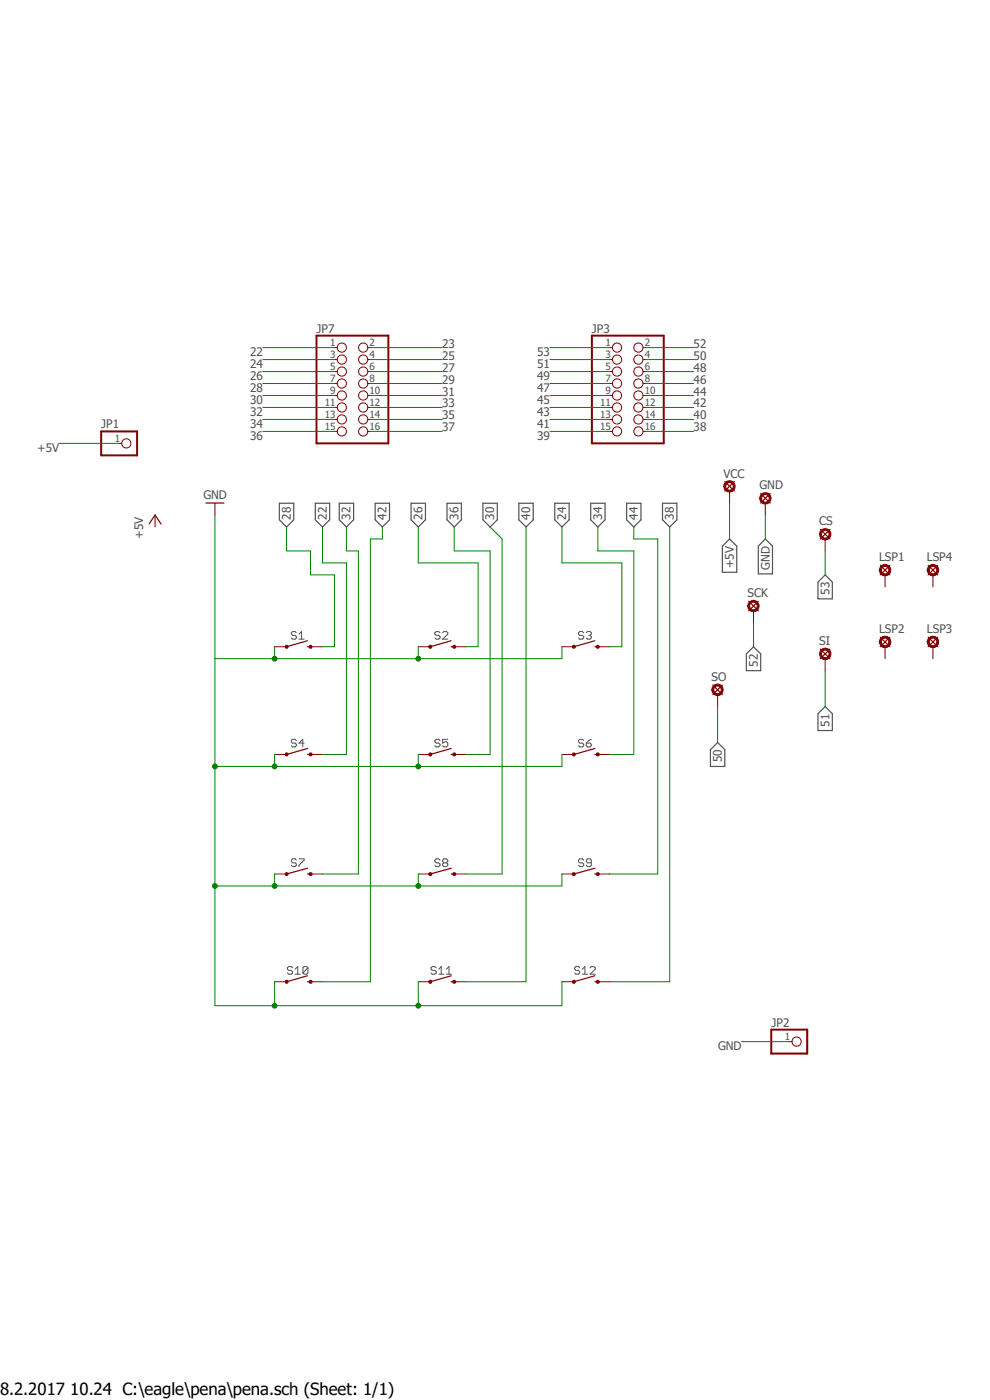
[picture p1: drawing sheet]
<svg xmlns="http://www.w3.org/2000/svg" width="210mm" height="297mm" viewBox="0 0 210 297" stroke-linecap="round" stroke-linejoin="round" font-family="sans-serif">
<path d="M7.2 68.2l195.6 155.6M202.8 68.2l-195.6 155.6" fill="none" stroke="#fff" stroke-width=".21"/>
<g fill="none" stroke="#505050" stroke-width=".21">
<path d="M62.9 134.2l-.3-.2h-.5l-.3 .2v.3l.3 .3h.5l.3 .2v.3l-.3 .3h-.5l-.3-.3M63.4 135.6h1.1M63.4 134.5l.6-.5v1.6M93.3 134.2l-.3-.2h-.5l-.3 .2v.3l.3 .3h.5l.3 .2v.3l-.3 .3h-.5l-.3-.3M93.9 134.2l.2-.2h.6l.3 .2v.3l-1.1 1.1h1.1M123.8 134.2l-.3-.2h-.5l-.3 .2v.3l.3 .3h.5l.3 .2v.3l-.3 .3h-.5l-.3-.3M124.4 134.2l.2-.2h.6l.2 .2v.3l-.2 .3M124.9 134.8h.3M125.2 134.8l.2 .2v.3l-.2 .3h-.6l-.2-.3M62.9 157.1l-.3-.3h-.5l-.3 .3v.3l.3 .2h.5l.3 .3v.3l-.3 .3h-.5l-.3-.3M64.5 157.6h-1.1l.8-.8v1.7M93.3 157.1l-.3-.3h-.5l-.3 .3v.3l.3 .2h.5l.3 .3v.3l-.3 .3h-.5l-.3-.3"/>
<path d="M95 156.8h-1.1v.8l.5-.2h.3l.3 .2v.6l-.3 .3h-.6l-.2-.3M123.8 157.1l-.3-.3h-.5l-.3 .3v.3l.3 .2h.5l.3 .3v.3l-.3 .3h-.5l-.3-.3M124.4 157.6h.8l.2 .3v.3l-.2 .3h-.6l-.2-.3zM125.4 156.8l-.5 .3-.5 .5M62.9 182.5l-.3-.3h-.5l-.3 .3v.3l.3 .2h.5l.3 .3v.3l-.3 .3h-.5l-.3-.3M63.4 182.2h1.1v.3l-1.1 1.1v.3M93.3 182.5l-.3-.3h-.5l-.3 .3v.3l.3 .2h.5l.3 .3v.3l-.3 .3h-.5l-.3-.3M94.1 183l-.2-.2v-.3l.2-.3h.6l.3 .3v.3l-.3 .2M94.1 183l-.2 .3v.3l.2 .3h.6l.3-.3v-.3l-.3-.3M94.1 183h.6M123.8 182.5l-.3-.3h-.5l-.3 .3v.3l.3 .2h.5l.3 .3v.3l-.3 .3h-.5l-.3-.3M125.4 183h-.8l-.2-.2v-.3l.2-.3h.6l.2 .3v1.1l-.2 .3h-.6l-.2-.3"/>
<path d="M62.1 205.3l-.3-.2h-.5l-.3 .2v.3l.3 .3h.5l.3 .3v.2l-.3 .3h-.5l-.3-.3M62.6 206.7h1.1M62.6 205.6l.6-.5v1.6M65.3 205.3l-.2-.2h-.6l-.2 .2v1.1M65.3 205.3v1.1l-.2 .3h-.6l-.2-.3M65.3 205.3l-1 1.1M92.5 205.3l-.3-.2h-.5l-.3 .2v.3l.3 .3h.5l.3 .3v.2l-.3 .3h-.5l-.3-.3M93.1 206.7h1M93.1 205.6l.5-.5v1.6M94.7 206.7h1.1M94.7 205.6l.5-.5v1.6M123 205.3l-.3-.2h-.5l-.3 .2v.3l.3 .3h.5l.3 .3v.2l-.3 .3h-.5l-.3-.3"/>
<path d="M123.5 206.7h1.1M123.5 205.6l.6-.5v1.6M125.2 205.3l.2-.2h.6l.3 .2v.3l-1.1 1.1h1.1"/>
</g>
<g fill="none" stroke="#505050" stroke-width=".25">
<path d="M59.3 106.8h3v3.5l-1.5 1.5-1.5-1.5zM66.9 106.8h3v3.5l-1.5 1.5-1.5-1.5zM72 106.8h3v3.5l-1.5 1.5-1.5-1.5zM79.6 106.8h3v3.5l-1.5 1.5-1.5-1.5zM87.2 106.8h3.1v3.5l-1.6 1.5-1.5-1.5zM94.8 106.8h3.1v3.5l-1.5 1.5-1.6-1.5zM102.4 106.8h3.1v3.5l-1.5 1.5-1.6-1.5zM110.1 106.8h3v3.5l-1.5 1.5-1.5-1.5zM117.7 106.8h3v3.5l-1.5 1.5-1.5-1.5zM125.3 106.8h3.1v3.5l-1.6 1.5-1.5-1.5zM132.9 106.8h3.1v3.5l-1.5 1.5-1.6-1.5zM140.5 106.8h3.1v3.5l-1.5 1.5-1.6-1.5z"/>
<path d="M154.8 114.3l1.5 1.6v5.5h-3.1v-5.5zM162.3 114.3l1.6 1.6v5.9h-3v-5.9zM159.9 137.2l1.5 1.5v3.6h-3.1v-3.6zM175 122l1.6 1.5v3.5h-3.1v-3.5zM152.2 157.5l1.6 1.5v3.6h-3.1v-3.6zM175 149.9l1.6 1.5v3.6h-3.1v-3.6z"/>
</g>
<path d="M65.2 137.2h.7M65.2 135.9l-4.4 1.3" fill="none" stroke="#800000" stroke-width=".25"/>
<path d="M60.6 137l.2-.1 .2 .1v.5h-.4z" fill-rule="evenodd" fill="#800000"/>
<path d="M60.6 137l.2-.1 .2 .1v.5h-.4z" fill="none" stroke="#800000" stroke-width=".21"/>
<path d="M65.7 137l.2-.1 .2 .1v.5h-.4z" fill-rule="evenodd" fill="#800000"/>
<path d="M58.3 137.2h2.5M65.7 137l.2-.1 .2 .1v.5h-.4zM65.9 137.2h2.5" fill="none" stroke="#800000" stroke-width=".21"/>
<path d="M95.7 137.2h.7M95.7 135.9l-4.4 1.3" fill="none" stroke="#800000" stroke-width=".25"/>
<path d="M91.1 137l.2-.1 .2 .1v.5h-.4l-.2-.3z" fill-rule="evenodd" fill="#800000"/>
<path d="M91.1 137l.2-.1 .2 .1v.5h-.4l-.2-.3z" fill="none" stroke="#800000" stroke-width=".21"/>
<path d="M96.1 137l.3-.1 .2 .1v.5h-.5l-.1-.3z" fill-rule="evenodd" fill="#800000"/>
<path d="M88.7 137.2h2.6M96.1 137l.3-.1 .2 .1v.5h-.5l-.1-.3zM96.4 137.2h2.5" fill="none" stroke="#800000" stroke-width=".21"/>
<path d="M126.2 137.2h.6M126.2 135.9l-4.4 1.3" fill="none" stroke="#800000" stroke-width=".25"/>
<path d="M121.5 137l.3-.1 .2 .1 .1 .2-.1 .3h-.5z" fill-rule="evenodd" fill="#800000"/>
<path d="M121.5 137l.3-.1 .2 .1 .1 .2-.1 .3h-.5z" fill="none" stroke="#800000" stroke-width=".21"/>
<path d="M126.6 137l.2-.1 .2 .1 .2 .2-.2 .3h-.4z" fill-rule="evenodd" fill="#800000"/>
<path d="M119.2 137.2h2.6M126.6 137l.2-.1 .2 .1 .2 .2-.2 .3h-.4zM126.8 137.2h2.6" fill="none" stroke="#800000" stroke-width=".21"/>
<path d="M65.2 158.8l-4.4 1.3M65.2 160.1h.7" fill="none" stroke="#800000" stroke-width=".25"/>
<path d="M60.6 159.8h.4v.5l-.2 .1-.2-.1z" fill-rule="evenodd" fill="#800000"/>
<path d="M60.6 159.8h.4v.5l-.2 .1-.2-.1z" fill="none" stroke="#800000" stroke-width=".21"/>
<path d="M65.7 159.8h.4v.5l-.2 .1-.2-.1z" fill-rule="evenodd" fill="#800000"/>
<path d="M65.7 159.8h.4v.5l-.2 .1-.2-.1zM58.3 160.1h2.5M65.9 160.1h2.5" fill="none" stroke="#800000" stroke-width=".21"/>
<path d="M95.7 158.8l-4.4 1.3M95.7 160.1h.7" fill="none" stroke="#800000" stroke-width=".25"/>
<path d="M91.1 159.8h.4v.5l-.2 .1-.2-.1-.2-.2z" fill-rule="evenodd" fill="#800000"/>
<path d="M91.1 159.8h.4v.5l-.2 .1-.2-.1-.2-.2z" fill="none" stroke="#800000" stroke-width=".21"/>
<path d="M96.1 159.8h.5v.5l-.2 .1-.3-.1-.1-.2z" fill-rule="evenodd" fill="#800000"/>
<path d="M96.1 159.8h.5v.5l-.2 .1-.3-.1-.1-.2zM88.7 160.1h2.6M96.4 160.1h2.5" fill="none" stroke="#800000" stroke-width=".21"/>
<path d="M126.2 158.8l-4.4 1.3M126.2 160.1h.6" fill="none" stroke="#800000" stroke-width=".25"/>
<path d="M121.5 159.8h.5l.1 .3-.1 .2-.2 .1-.3-.1z" fill-rule="evenodd" fill="#800000"/>
<path d="M121.5 159.8h.5l.1 .3-.1 .2-.2 .1-.3-.1z" fill="none" stroke="#800000" stroke-width=".21"/>
<path d="M126.6 159.8h.4l.2 .3-.2 .2-.2 .1-.2-.1z" fill-rule="evenodd" fill="#800000"/>
<path d="M126.6 159.8h.4l.2 .3-.2 .2-.2 .1-.2-.1zM119.2 160.1h2.6M126.8 160.1h2.6" fill="none" stroke="#800000" stroke-width=".21"/>
<path d="M65.2 185.4h.7M65.2 184.2l-4.4 1.2" fill="none" stroke="#800000" stroke-width=".25"/>
<path d="M60.6 185.2h.4v.5h-.4z" fill-rule="evenodd" fill="#800000"/>
<path d="M60.6 185.2h.4v.5h-.4z" fill="none" stroke="#800000" stroke-width=".21"/>
<path d="M65.7 185.2h.4v.5h-.4z" fill-rule="evenodd" fill="#800000"/>
<path d="M58.3 185.4h2.5M65.7 185.2h.4v.5h-.4zM65.9 185.4h2.5" fill="none" stroke="#800000" stroke-width=".21"/>
<path d="M95.7 185.4h.7M95.7 184.2l-4.4 1.2" fill="none" stroke="#800000" stroke-width=".25"/>
<path d="M91.1 185.2h.4v.5h-.4l-.2-.3z" fill-rule="evenodd" fill="#800000"/>
<path d="M91.1 185.2h.4v.5h-.4l-.2-.3z" fill="none" stroke="#800000" stroke-width=".21"/>
<path d="M96.1 185.2h.5v.5h-.5l-.1-.3z" fill-rule="evenodd" fill="#800000"/>
<path d="M88.7 185.4h2.6M96.1 185.2h.5v.5h-.5l-.1-.3zM96.4 185.4h2.5" fill="none" stroke="#800000" stroke-width=".21"/>
<path d="M126.2 185.4h.6M126.2 184.2l-4.4 1.2" fill="none" stroke="#800000" stroke-width=".25"/>
<path d="M121.5 185.2h.5l.1 .2-.1 .3h-.5z" fill-rule="evenodd" fill="#800000"/>
<path d="M121.5 185.2h.5l.1 .2-.1 .3h-.5z" fill="none" stroke="#800000" stroke-width=".21"/>
<path d="M126.6 185.2h.4l.2 .2-.2 .3h-.4z" fill-rule="evenodd" fill="#800000"/>
<path d="M119.2 185.4h2.6M126.6 185.2h.4l.2 .2-.2 .3h-.4zM126.8 185.4h2.6" fill="none" stroke="#800000" stroke-width=".21"/>
<path d="M65.2 208.3h.7M65.2 207l-4.4 1.3" fill="none" stroke="#800000" stroke-width=".25"/>
<path d="M60.6 208.1l.2-.2 .2 .2v.4h-.4z" fill-rule="evenodd" fill="#800000"/>
<path d="M60.6 208.1l.2-.2 .2 .2v.4h-.4z" fill="none" stroke="#800000" stroke-width=".21"/>
<path d="M65.7 208.1l.2-.2 .2 .2v.4h-.4z" fill-rule="evenodd" fill="#800000"/>
<path d="M58.3 208.3h2.5M65.7 208.1l.2-.2 .2 .2v.4h-.4zM65.9 208.3h2.5" fill="none" stroke="#800000" stroke-width=".21"/>
<path d="M95.7 208.3h.7M95.7 207l-4.4 1.3" fill="none" stroke="#800000" stroke-width=".25"/>
<path d="M91.1 208.1l.2-.2 .2 .2v.4h-.4l-.2-.2z" fill-rule="evenodd" fill="#800000"/>
<path d="M91.1 208.1l.2-.2 .2 .2v.4h-.4l-.2-.2z" fill="none" stroke="#800000" stroke-width=".21"/>
<path d="M96.1 208.1l.3-.2 .2 .2v.4h-.5l-.1-.2z" fill-rule="evenodd" fill="#800000"/>
<path d="M88.7 208.3h2.6M96.1 208.1l.3-.2 .2 .2v.4h-.5l-.1-.2zM96.4 208.3h2.5" fill="none" stroke="#800000" stroke-width=".21"/>
<path d="M126.2 208.3h.6M126.2 207l-4.4 1.3" fill="none" stroke="#800000" stroke-width=".25"/>
<path d="M121.5 208.1l.3-.2 .2 .2 .1 .2-.1 .2h-.5z" fill-rule="evenodd" fill="#800000"/>
<path d="M121.5 208.1l.3-.2 .2 .2 .1 .2-.1 .2h-.5z" fill="none" stroke="#800000" stroke-width=".21"/>
<path d="M126.6 208.1l.2-.2 .2 .2 .2 .2-.2 .2h-.4z" fill-rule="evenodd" fill="#800000"/>
<g fill="none" stroke="#800000" stroke-width=".21">
<path d="M71 73.7h.5M71 76.3h.5M71 78.8h.5M78 73.7h.6M78 76.3h.6M78 78.8h.6M129.4 73.7h.5M129.4 76.3h.5M129.4 78.8h.5M136.4 73.7h.6M136.4 76.3h.6M136.4 78.8h.6"/>
<path d="M25.3 94.1h.5M71 81.4h.5M71 83.9h.5M71 86.4h.5M71 89h.5M71 91.5h.5M78 81.4h.6M78 83.9h.6M78 86.4h.6M78 89h.6M78 91.5h.6M129.4 81.4h.5"/>
<path d="M129.4 83.9h.5M129.4 86.4h.5M129.4 89h.5M129.4 91.5h.5M136.4 81.4h.6M136.4 83.9h.6M136.4 86.4h.6M136.4 89h.6M136.4 91.5h.6M32.9 109.3v2.5M45.6 106.7v2.6M119.2 208.3h2.6"/>
<path d="M126.6 208.1l.2-.2 .2 .2 .2 .2-.2 .2h-.4zM126.8 208.3h2.6M167.4 221h.6"/>
<circle cx="72.5" cy="76.3" r=".98"/>
<circle cx="72.5" cy="78.8" r=".98"/>
<circle cx="72.5" cy="73.7" r=".98"/>
<circle cx="77" cy="76.3" r=".98"/>
<circle cx="77" cy="73.7" r=".98"/>
<circle cx="77" cy="78.8" r=".98"/>
<circle cx="130.9" cy="76.3" r=".98"/>
<circle cx="130.9" cy="78.8" r=".98"/>
<circle cx="130.9" cy="73.7" r=".98"/>
<circle cx="135.4" cy="76.3" r=".98"/>
<circle cx="135.4" cy="78.8" r=".98"/>
<circle cx="135.4" cy="73.7" r=".98"/>
<circle cx="26.8" cy="94.1" r=".98"/>
<circle cx="72.5" cy="91.5" r=".98"/>
<circle cx="72.5" cy="89" r=".98"/>
<circle cx="72.5" cy="81.4" r=".98"/>
<circle cx="72.5" cy="83.9" r=".98"/>
<circle cx="72.5" cy="86.4" r=".98"/>
<circle cx="77" cy="81.4" r=".98"/>
<circle cx="77" cy="83.9" r=".98"/>
<circle cx="77" cy="86.4" r=".98"/>
<circle cx="77" cy="89" r=".98"/>
<circle cx="77" cy="91.5" r=".98"/>
<circle cx="130.9" cy="86.4" r=".98"/>
<circle cx="130.9" cy="83.9" r=".98"/>
<circle cx="130.9" cy="89" r=".98"/>
<circle cx="130.9" cy="91.5" r=".98"/>
<circle cx="130.9" cy="81.4" r=".98"/>
<circle cx="135.4" cy="89" r=".98"/>
<circle cx="135.4" cy="83.9" r=".98"/>
<circle cx="135.4" cy="91.5" r=".98"/>
<circle cx="135.4" cy="81.4" r=".98"/>
<circle cx="135.4" cy="86.4" r=".98"/>
<circle cx="169" cy="221" r=".98"/>
</g>
<path d="M31.6 111.2l1.3-1.9 1.3 1.9M43.7 106.7h3.8M153.8 102.2l2 2M155.8 102.2l-2 2" fill="none" stroke="#800000" stroke-width=".25"/>
<path d="M67.1 71.2h15.3v22.9h-15.3zM125.6 71.2h15.2v22.9h-15.2zM21.5 91.5h7.6v5.1h-7.6zM163.6 218.4h7.6v5.1h-7.6z" fill="none" stroke="#800000" stroke-width=".42"/>
<path d="M153.9 102.3a1.21 1.21 0 0 1 1.9 .2 1.21 1.21 0 0 1-.7 1.8 1.21 1.21 0 0 1-1.6-1.1h.4a.81 .81 0 0 1 1.1-.8 .81 .81 0 0 1 .3 1.3 .81 .81 0 0 1-1.3-.2l-.1-.3h-.4z" fill-rule="evenodd" fill="#800000"/>
<path d="M153.9 102.3a1.21 1.21 0 0 1 1.9 .2 1.21 1.21 0 0 1-.7 1.8 1.21 1.21 0 0 1-1.6-1.1h.4a.81 .81 0 0 1 1.1-.8 .81 .81 0 0 1 .3 1.3 .81 .81 0 0 1-1.3-.2l-.1-.3h-.4zM154.8 104.2v2.5" fill="none" stroke="#800000" stroke-width=".21"/>
<path d="M174 112.3l2.1 2M176.1 112.3l-2.1 2" fill="none" stroke="#800000" stroke-width=".25"/>
<path d="M174.2 112.5a1.21 1.21 0 0 1 1.9 .2 1.21 1.21 0 0 1-.7 1.8 1.21 1.21 0 0 1-1.5-1.2h.3a.81 .81 0 0 1 1.1-.8 .81 .81 0 0 1 .4 1.3 .81 .81 0 0 1-1.4-.1l-.1-.4h-.3z" fill-rule="evenodd" fill="#800000"/>
<path d="M174.2 112.5a1.21 1.21 0 0 1 1.9 .2 1.21 1.21 0 0 1-.7 1.8 1.21 1.21 0 0 1-1.5-1.2h.3a.81 .81 0 0 1 1.1-.8 .81 .81 0 0 1 .4 1.3 .81 .81 0 0 1-1.4-.1l-.1-.4h-.3zM175 114.3v2.6" fill="none" stroke="#800000" stroke-width=".21"/>
<path d="M161.4 104.7l2 2M163.4 104.7l-2 2" fill="none" stroke="#800000" stroke-width=".25"/>
<path d="M161.5 104.9a1.21 1.21 0 0 1 1.9 .2 1.21 1.21 0 0 1-.7 1.8 1.21 1.21 0 0 1-1.5-1.2h.3a.81 .81 0 0 1 1.1-.8 .81 .81 0 0 1 .4 1.3 .81 .81 0 0 1-1.4-.2l-.1-.3h-.3z" fill-rule="evenodd" fill="#800000"/>
<path d="M161.5 104.9a1.21 1.21 0 0 1 1.9 .2 1.21 1.21 0 0 1-.7 1.8 1.21 1.21 0 0 1-1.5-1.2h.3a.81 .81 0 0 1 1.1-.8 .81 .81 0 0 1 .4 1.3 .81 .81 0 0 1-1.4-.2l-.1-.3h-.3zM162.3 106.7v2.6" fill="none" stroke="#800000" stroke-width=".21"/>
<path d="M158.8 127.6l2.1 2M160.9 127.6l-2.1 2" fill="none" stroke="#800000" stroke-width=".25"/>
<path d="M159 127.7a1.21 1.21 0 0 1 1.9 .2 1.21 1.21 0 0 1-.7 1.8 1.21 1.21 0 0 1-1.6-1.1h.4a.81 .81 0 0 1 1.1-.8 .81 .81 0 0 1 .3 1.3 .81 .81 0 0 1-1.3-.2l-.1-.3h-.4z" fill-rule="evenodd" fill="#800000"/>
<path d="M159 127.7a1.21 1.21 0 0 1 1.9 .2 1.21 1.21 0 0 1-.7 1.8 1.21 1.21 0 0 1-1.6-1.1h.4a.81 .81 0 0 1 1.1-.8 .81 .81 0 0 1 .3 1.3 .81 .81 0 0 1-1.3-.2l-.1-.3h-.4zM159.9 129.6v2.5" fill="none" stroke="#800000" stroke-width=".21"/>
<path d="M151.2 145.3l2 2.1M153.2 145.3l-2 2.1" fill="none" stroke="#800000" stroke-width=".25"/>
<path d="M151.3 145.5a1.21 1.21 0 0 1 2 .2 1.21 1.21 0 0 1-.8 1.8 1.21 1.21 0 0 1-1.5-1.2h.4a.8 .8 0 0 1 1-.8 .8 .8 0 0 1 .4 1.3 .8 .8 0 0 1-1.3-.2l-.1-.3h-.4z" fill-rule="evenodd" fill="#800000"/>
<path d="M151.3 145.5a1.21 1.21 0 0 1 2 .2 1.21 1.21 0 0 1-.8 1.8 1.21 1.21 0 0 1-1.5-1.2h.4a.8 .8 0 0 1 1-.8 .8 .8 0 0 1 .4 1.3 .8 .8 0 0 1-1.3-.2l-.1-.3h-.4zM152.2 147.4v2.5" fill="none" stroke="#800000" stroke-width=".21"/>
<path d="M174 137.7l2.1 2M176.1 137.7l-2.1 2" fill="none" stroke="#800000" stroke-width=".25"/>
<path d="M174.2 137.9a1.21 1.21 0 0 1 1.9 .2 1.21 1.21 0 0 1-.7 1.8 1.21 1.21 0 0 1-1.5-1.2h.3a.8 .8 0 0 1 1.1-.8 .8 .8 0 0 1 .4 1.3 .8 .8 0 0 1-1.4-.2l-.1-.3h-.3z" fill-rule="evenodd" fill="#800000"/>
<path d="M174.2 137.9a1.21 1.21 0 0 1 1.9 .2 1.21 1.21 0 0 1-.7 1.8 1.21 1.21 0 0 1-1.5-1.2h.3a.8 .8 0 0 1 1.1-.8 .8 .8 0 0 1 .4 1.3 .8 .8 0 0 1-1.4-.2l-.1-.3h-.3zM175 139.7v2.6" fill="none" stroke="#800000" stroke-width=".21"/>
<path d="M186.7 119.9l2.1 2.1M188.8 119.9l-2.1 2.1" fill="none" stroke="#800000" stroke-width=".25"/>
<path d="M186.9 120.1a1.22 1.22 0 0 1 1.9 .3 1.22 1.22 0 0 1-.8 1.8 1.22 1.22 0 0 1-1.5-1.3h.4a.81 .81 0 0 1 1.1-.7 .81 .81 0 0 1 .4 1.3 .81 .81 0 0 1-1.4-.2l-.1-.4h-.4z" fill-rule="evenodd" fill="#800000"/>
<path d="M186.9 120.1a1.22 1.22 0 0 1 1.9 .3 1.22 1.22 0 0 1-.8 1.8 1.22 1.22 0 0 1-1.5-1.3h.4a.81 .81 0 0 1 1.1-.7 .81 .81 0 0 1 .4 1.3 .81 .81 0 0 1-1.4-.2l-.1-.4h-.4zM187.7 122v2.5" fill="none" stroke="#800000" stroke-width=".21"/>
<path d="M186.7 135.2l2.1 2M188.8 135.2l-2.1 2" fill="none" stroke="#800000" stroke-width=".25"/>
<path d="M186.9 135.3a1.22 1.22 0 0 1 1.9 .3 1.22 1.22 0 0 1-.8 1.8 1.22 1.22 0 0 1-1.5-1.2h.4a.8 .8 0 0 1 1.1-.8 .8 .8 0 0 1 .4 1.2 .8 .8 0 0 1-1.4-.1l-.1-.3h-.4z" fill-rule="evenodd" fill="#800000"/>
<path d="M186.9 135.3a1.22 1.22 0 0 1 1.9 .3 1.22 1.22 0 0 1-.8 1.8 1.22 1.22 0 0 1-1.5-1.2h.4a.8 .8 0 0 1 1.1-.8 .8 .8 0 0 1 .4 1.2 .8 .8 0 0 1-1.4-.1l-.1-.3h-.4zM187.7 137.2v2.5" fill="none" stroke="#800000" stroke-width=".21"/>
<path d="M196.9 135.2l2 2M198.9 135.2l-2 2" fill="none" stroke="#800000" stroke-width=".25"/>
<path d="M197.1 135.3a1.22 1.22 0 0 1 1.9 .3 1.22 1.22 0 0 1-.8 1.8 1.22 1.22 0 0 1-1.5-1.2h.4a.82 .82 0 0 1 1.2-.7 .82 .82 0 0 1 .2 1.3 .82 .82 0 0 1-1.4-.3v-.3h-.4z" fill-rule="evenodd" fill="#800000"/>
<path d="M197.1 135.3a1.22 1.22 0 0 1 1.9 .3 1.22 1.22 0 0 1-.8 1.8 1.22 1.22 0 0 1-1.5-1.2h.4a.82 .82 0 0 1 1.2-.7 .82 .82 0 0 1 .2 1.3 .82 .82 0 0 1-1.4-.3v-.3h-.4zM197.9 137.2v2.5" fill="none" stroke="#800000" stroke-width=".21"/>
<path d="M196.9 119.9l2 2.1M198.9 119.9l-2 2.1" fill="none" stroke="#800000" stroke-width=".25"/>
<path d="M197.1 120.1a1.22 1.22 0 0 1 1.9 .3 1.22 1.22 0 0 1-.8 1.8 1.22 1.22 0 0 1-1.5-1.3h.4a.83 .83 0 0 1 1.2-.6 .83 .83 0 0 1 .2 1.3 .83 .83 0 0 1-1.4-.3v-.4h-.4z" fill-rule="evenodd" fill="#800000"/>
<path d="M197.1 120.1a1.22 1.22 0 0 1 1.9 .3 1.22 1.22 0 0 1-.8 1.8 1.22 1.22 0 0 1-1.5-1.3h.4a.83 .83 0 0 1 1.2-.6 .83 .83 0 0 1 .2 1.3 .83 .83 0 0 1-1.4-.3v-.4h-.4zM197.9 122v2.5" fill="none" stroke="#800000" stroke-width=".21"/>
<path d="M12.6 94.1h12.7M154.8 106.7v7.6M162.3 109.3v5M58.3 137.2v2.5M88.7 137.2v2.5M119.2 137.2v2.5h-73.6v48.3h73.6v-2.6M58.3 160.1v2.5M88.7 160.1v2.5M119.2 160.1v2.5h-73.6M58.3 185.4v2.6M88.7 185.4v2.6M157.3 221h10.1" fill="none" stroke="#008000" stroke-width=".21"/>
<circle cx="45.6" cy="162.6" r=".51" fill="#008000"/>
<circle cx="45.6" cy="162.6" r=".51" fill="none" stroke="#008000" stroke-width=".21"/>
<circle cx="58.2" cy="139.7" r=".51" fill="#008000"/>
<circle cx="58.2" cy="139.7" r=".51" fill="none" stroke="#008000" stroke-width=".21"/>
<circle cx="88.7" cy="139.7" r=".51" fill="#008000"/>
<circle cx="88.7" cy="139.7" r=".51" fill="none" stroke="#008000" stroke-width=".21"/>
<circle cx="88.7" cy="162.6" r=".51" fill="#008000"/>
<circle cx="88.7" cy="162.6" r=".51" fill="none" stroke="#008000" stroke-width=".21"/>
<circle cx="58.2" cy="162.6" r=".51" fill="#008000"/>
<circle cx="58.2" cy="162.6" r=".51" fill="none" stroke="#008000" stroke-width=".21"/>
<circle cx="88.7" cy="188" r=".51" fill="#008000"/>
<circle cx="88.7" cy="188" r=".51" fill="none" stroke="#008000" stroke-width=".21"/>
<circle cx="58.2" cy="188" r=".51" fill="#008000"/>
<g fill="none" stroke="#008000" stroke-width=".21">
<path d="M119.2 208.3v5.1h-60.9"/>
<circle cx="58.2" cy="188" r=".51"/>
</g>
<circle cx="88.7" cy="213.4" r=".51" fill="#008000"/>
<g fill="none" stroke="#008000" stroke-width=".21">
<path d="M45.6 188v25.4h12.7v-5.1M88.7 208.3v5.1"/>
<circle cx="88.7" cy="213.4" r=".51"/>
</g>
<circle cx="45.6" cy="188" r=".51" fill="#008000"/>
<circle cx="45.6" cy="188" r=".51" fill="none" stroke="#008000" stroke-width=".21"/>
<circle cx="58.2" cy="213.4" r=".51" fill="#008000"/>
<g fill="none" stroke="#008000" stroke-width=".21">
<path d="M55.8 76.3h15.2M55.8 78.8h15.2M55.8 73.7h15.2M78.6 76.3h15.2M78.6 78.8h15.2M78.6 73.7h15.2M116.7 76.3h12.7M116.7 78.8h12.7M116.7 73.7h12.7M137 76.3h10.2M137 78.8h10.2M137 73.7h10.2"/>
<path d="M55.8 86.4h15.2M55.8 81.4h15.2M55.8 83.9h15.2M55.8 89h15.2M55.8 91.5h15.2M78.6 86.4h15.2M78.6 81.4h15.2M78.6 83.9h15.2M78.6 89h15.2M78.6 91.5h15.2M116.7 86.4h12.7M116.7 81.4h12.7"/>
<path d="M116.7 83.9h12.7M116.7 89h12.7M116.7 91.5h12.7M137 86.4h10.2M137 81.4h10.2M137 83.9h10.2M137 89h10.2M137 91.5h10.2M45.6 109.3v30.4M60.8 111.8v5.1h5.1v5.1h5.1v15.2h-2.6M68.4 111.8v7.6h5.1v40.7h-5.1M73.5 111.8v5.1h2.5v68.5h-7.6"/>
<path d="M81.1 111.8v2.5h-2.5v94h-10.2M88.7 111.8v7.6h12.7v17.8h-2.5M96.4 111.8v5.1h7.6v43.2h-5.1M104 111.8l2.5 2.5v71.1h-7.6M111.6 111.8v96.5h-12.7M119.2 111.8v7.6h12.7v17.8h-2.5M126.8 111.8v5.1h7.7v43.2h-5.1M134.5 111.8v2.5h5v71.1h-10.1M142.1 111.8v96.5h-12.7M175 116.9v5.1M159.9 132.1v5.1M152.2 149.9v7.6"/>
<path d="M175 142.3v7.6"/>
<circle cx="58.2" cy="213.4" r=".51"/>
</g>
<text font-size="3.6" x="0" y="296">8.2.2017 10.24 C:\eagle\pena\pena.sch (Sheet: 1/1)</text>
<g font-size="2.5" fill="#505050">
<text x="67.1" y="70.6">JP7</text>
<text x="125.6" y="70.6">JP3</text>
<text x="53" y="75.5">22</text>
<text x="93.8" y="76.3">25</text>
<text x="93.8" y="73.7">23</text>
<text x="114" y="75.5">53</text>
<text x="147.2" y="73.7">52</text>
<text x="147.2" y="76.3">50</text>
<text x="53" y="83.1">28</text>
<text x="53" y="78.1">24</text>
<text x="53" y="80.6">26</text>
<text x="93.8" y="81.4">29</text>
<text x="93.8" y="78.8">27</text>
<text x="93.8" y="83.9">31</text>
<text x="114" y="78.1">51</text>
<text x="114" y="80.6">49</text>
<text x="114" y="83.1">47</text>
<text x="147.2" y="78.8">48</text>
<text x="147.2" y="81.4">46</text>
<text x="147.2" y="83.9">44</text>
<text x="53" y="88.2">32</text>
<text x="53" y="85.7">30</text>
<text x="93.8" y="86.4">33</text>
<text x="93.8" y="89">35</text>
<text x="114" y="85.7">45</text>
<text x="114" y="88.2">43</text>
<text x="147.2" y="86.4">42</text>
<text x="147.2" y="89">40</text>
<text x="7.9" y="95.8">+5V</text>
<text x="21.5" y="90.9">JP1</text>
<text x="53" y="90.8">34</text>
<text x="53" y="93.3">36</text>
<text x="93.8" y="91.5">37</text>
<text x="114" y="90.8">41</text>
<text x="114" y="93.3">39</text>
<text x="147.2" y="91.5">38</text>
<text x="153.5" y="101.3">VCC</text>
<text x="43.1" y="106">GND</text>
<text x="161.1" y="103.8">GND</text>
<text x="61.7" y="110.3" transform="rotate(-90 61.7 110.3)">28</text>
<text x="69.3" y="110.3" transform="rotate(-90 69.3 110.3)">22</text>
<text x="74.4" y="110.3" transform="rotate(-90 74.4 110.3)">32</text>
<text x="82" y="110.3" transform="rotate(-90 82 110.3)">42</text>
<text x="89.6" y="110.3" transform="rotate(-90 89.6 110.3)">26</text>
<text x="97.2" y="110.3" transform="rotate(-90 97.2 110.3)">36</text>
<text x="104.9" y="110.3" transform="rotate(-90 104.9 110.3)">30</text>
<text x="112.5" y="110.3" transform="rotate(-90 112.5 110.3)">40</text>
<text x="120.1" y="110.3" transform="rotate(-90 120.1 110.3)">24</text>
<text x="127.7" y="110.3" transform="rotate(-90 127.7 110.3)">34</text>
<text x="135.3" y="110.3" transform="rotate(-90 135.3 110.3)">44</text>
<text x="143" y="110.3" transform="rotate(-90 143 110.3)">38</text>
<text x="173.8" y="111.4">CS</text>
<text x="30.4" y="114.3" transform="rotate(-90 30.4 114.3)">+5V</text>
<text x="186.5" y="119">LSP1</text>
<text x="196.6" y="119">LSP4</text>
<text x="155.7" y="120.5" transform="rotate(-90 155.7 120.5)">+5V</text>
<text x="163.3" y="120.9" transform="rotate(-90 163.3 120.9)">GND</text>
<text x="158.6" y="126.7">SCK</text>
<text x="175.9" y="126.2" transform="rotate(-90 175.9 126.2)">53</text>
<text x="173.8" y="136.8">SI</text>
<text x="186.5" y="134.3">LSP2</text>
<text x="196.6" y="134.3">LSP3</text>
<text x="160.7" y="141.4" transform="rotate(-90 160.7 141.4)">52</text>
<text x="151" y="144.4">SO</text>
<text x="175.9" y="154.1" transform="rotate(-90 175.9 154.1)">51</text>
<text x="153.1" y="161.8" transform="rotate(-90 153.1 161.8)">50</text>
<text x="163.7" y="217.8">JP2</text>
<text x="152.3" y="222.8">GND</text>
</g>
<g font-size="2.1" fill="#505050">
<text x="70" y="73.4">1</text>
<text x="70" y="75.9">3</text>
<text x="78.4" y="73.4">2</text>
<text x="78.4" y="75.9">4</text>
<text x="128.4" y="73.4">1</text>
<text x="128.4" y="75.9">3</text>
<text x="136.8" y="73.4">2</text>
<text x="136.8" y="75.9">4</text>
<text x="70" y="78.4">5</text>
<text x="70" y="81">7</text>
<text x="70" y="83.5">9</text>
<text x="78.4" y="78.4">6</text>
<text x="78.4" y="81">8</text>
<text x="78.4" y="83.5">10</text>
<text x="128.4" y="78.4">5</text>
<text x="128.4" y="81">7</text>
<text x="128.4" y="83.5">9</text>
<text x="136.8" y="78.4">6</text>
<text x="136.8" y="81">8</text>
<text x="136.8" y="83.5">10</text>
<text x="68.9" y="86.1">11</text>
<text x="68.9" y="88.6">13</text>
<text x="78.4" y="86.1">12</text>
<text x="78.4" y="88.6">14</text>
<text x="127.3" y="86.1">11</text>
<text x="127.3" y="88.6">13</text>
<text x="136.8" y="86.1">12</text>
<text x="136.8" y="88.6">14</text>
<text x="24.3" y="93.7">1</text>
<text x="68.9" y="91.1">15</text>
<text x="78.4" y="91.1">16</text>
<text x="127.3" y="91.1">15</text>
<text x="136.8" y="91.1">16</text>
<text x="166.5" y="220.6">1</text>
</g>
</svg>
